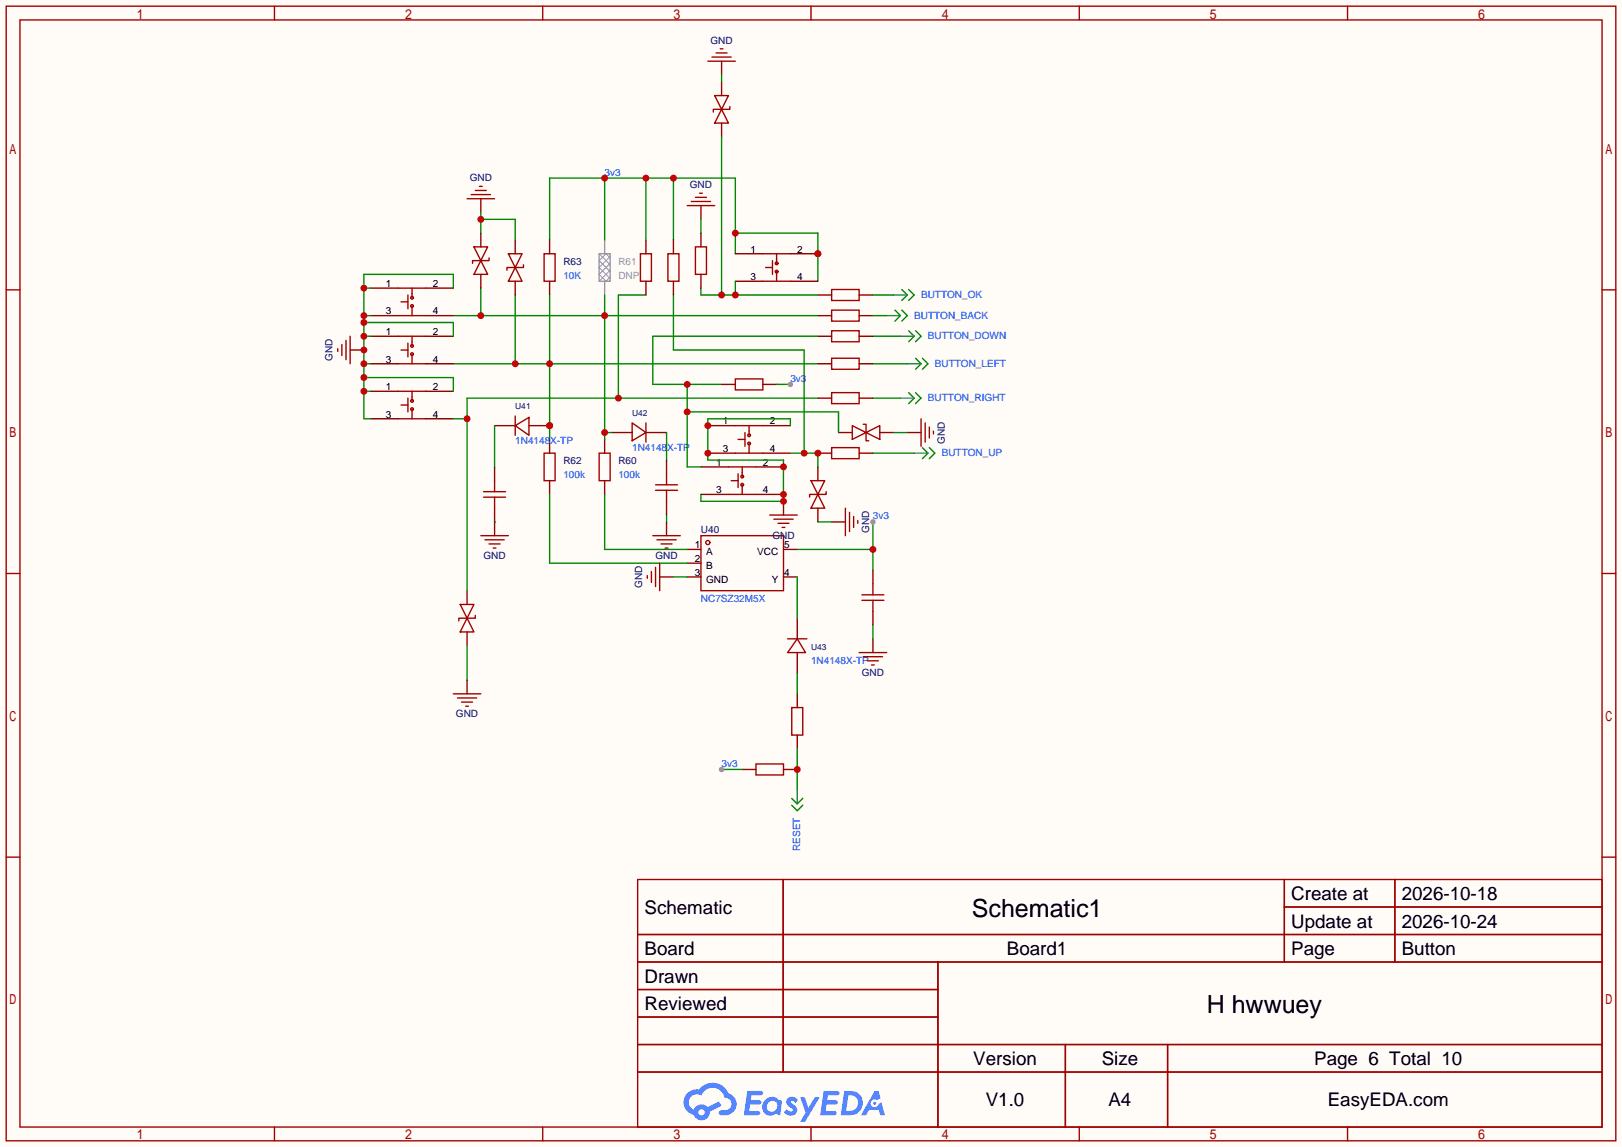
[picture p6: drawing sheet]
<svg xmlns="http://www.w3.org/2000/svg" width="299mm" height="212mm" viewBox="0 0 299 212" stroke-linecap="round" stroke-linejoin="round" font-family="sans-serif">
<path d="M0 0h299.5v211.8h-299.5z" fill="#fffcf7"/>
<g fill="none" stroke="#a10000" stroke-width=".25">
<path d="M1.1 1.1h297.2v209.6h-297.2zM3.7 3.7h292.1v204.5h-292.1zM50.7 1.1v2.6M100.2 1.1v2.6M149.7 1.1v2.6M199.3 1.1v2.6M248.8 1.1v2.6M1.1 53.5h2.6M295.8 53.5h2.5M1.1 105.9h2.6M295.8 105.9h2.5M1.1 158.3h2.6"/>
<path d="M295.8 158.3h2.5M117.7 162.4h178.1v45.8h-178.1zM117.7 172.6h178.1M117.7 177.7h178.1M144.6 162.4v35.6M173.2 177.7v30.5M237.1 162.4v15.3M237.1 167.5h58.7M257.5 162.4v15.3M117.7 182.8h55.5M117.7 192.9h178.1M117.7 187.8h55.5"/>
<path d="M117.7 198h178.1M196.7 192.9v15.3M215.6 192.9v15.3M50.7 208.2v2.5M100.2 208.2v2.5M149.7 208.2v2.5M199.3 208.2v2.5M248.8 208.2v2.5"/>
</g>
<g fill="#5487ff">
<path d="M145.5 202.8a1.3 1.3 0 0 1 1.8 .3l-.4 .6a.54 .54 0 0 0-.9-.2l.1 .2a1.58 1.58 0 0 1 1.1 1.6 1.43 1.43 0 0 1-2.5 .1l.5-.6a.64 .64 0 0 0 .5 .5 .64 .64 0 0 0 .7-.3l-.2-.2a1.6 1.6 0 0 1-1-1.6z"/>
<path d="M147.7 202.7h.9l.7 1.9 1.1-1.9h.9l-2.7 4.5h-.9l1-1.7z"/>
<path d="M138 201.5h1.6a1.31 1.31 0 0 1 1.2 .2 .4 .4 0 0 1-.3 .6h-1.8l-.1 .9h1.6a.4 .4 0 0 1 .4 .4 .4 .4 0 0 1-.4 .4h-1.7l-.2 1.2h.8a1.23 1.23 0 0 1 1.2 .2 .39 .39 0 0 1-.3 .6h-2.7z"/>
<path d="M152.1 201.5h1.6a1.32 1.32 0 0 1 1.3 .2 .39 .39 0 0 1-.4 .6h-1.7l-.2 .9h1.7a.4 .4 0 0 1 .3 .4 .4 .4 0 0 1-.4 .4h-1.7l-.2 1.2h.8a1.23 1.23 0 0 1 1.2 .2 .39 .39 0 0 1-.3 .6h-2.7z"/>
<path d="M161.5 201.5h.7l.4 1.3-.7 .4a.75 .75 0 0 0-1.1 .3 .75 .75 0 0 0 .5 1 .75 .75 0 0 0 .9-.6l.6-.3 .6 2.4h-.9l-.2-1h-1.9l-.5 1h-.9z"/>
<path d="M155.9 201.5l-.7 4.5h1.5a2.27 2.27 0 0 0 2.6-2.3 2.27 2.27 0 0 0-2.7-2.2zM156.6 202.3a1.5 1.5 0 0 1 1.8 1.5 1.5 1.5 0 0 1-1.9 1.4h-.3z"/>
<path d="M141.3 203.1a1.62 1.62 0 0 0-.4 2.1 1.62 1.62 0 0 0 2 .7l.4-.3 .3 .3 .5 .1 .3-2.5-.2-.3h-.4a1.58 1.58 0 0 0-2.5-.1zM141.9 203.6a.99 .99 0 0 1 1.6 .3 .99 .99 0 0 1-.9 1.4 .94 .94 0 0 1-1-.5 .94 .94 0 0 1 .3-1.2z"/>
<path d="M126.9 201.9a2.37 2.37 0 0 0 1.2 4 1.54 1.54 0 0 0 1.7 1 1.54 1.54 0 0 0 1.3-1.6l2.1-1.1-.5-.8-2 1.1a1.57 1.57 0 0 0-2.6 .4 1.5 1.5 0 0 1-.8-2.1 1.5 1.5 0 0 1 2.2-.5 2.23 2.23 0 0 1 2.3-1.4 2.23 2.23 0 0 1 2 1.8 1.16 1.16 0 0 1 1.2 1.1 1.16 1.16 0 0 1-1 1.3h-.7a.47 .47 0 0 0-.6 .3 .47 .47 0 0 0 .4 .6 2.23 2.23 0 0 0 2.3-.7 2.23 2.23 0 0 0 .4-2.3 2.16 2.16 0 0 0-1.3-1.1 3.2 3.2 0 0 0-5.4-.7l-1.2 .1zM129 205.4a.58 .58 0 0 1 1.1 0 .58 .58 0 0 1-1.1 0z"/>
<circle cx="161.5" cy="203.8" r=".28"/>
</g>
<g fill="none" stroke="#a10000" stroke-width=".25">
<path d="M100.5 83.7h2v5.1h-2zM110.6 83.7h2v5.1h-2zM129.4 98.9h15.3v10.2h-15.3z"/>
<circle cx="130.7" cy="100.2" r=".38"/>
</g>
<path d="M101.5 81.2v2.5M101.5 88.8v2.5M111.6 81.2v2.5M111.6 88.8v2.5M126.9 101.5h2.5M126.9 104h2.5M126.9 106.6h2.5M144.7 101.5h2.5M144.7 106.6h2.5" fill="none" stroke="#870000" stroke-width=".25"/>
<path d="M111.6 32.9v11.4M119.3 32.9v11.4M124.3 32.9v11.4M101.5 44.3v-11.4h34.3v14M135.8 43.1h15.2v8.8M111.6 91.3v10.2h15.3" fill="none" stroke="#008700" stroke-width=".25"/>
<path d="M110.6 46.9l2 2M112.6 47.6l-.7-.7-1.3 1.2 2 2.1M112.6 47.4l-2 2 2 2M112.6 48.6l-2 2.1 1.3 1.2 .7-.7M112.6 49.9l-2 2" fill="none" stroke="#999" stroke-width=".18"/>
<path d="M110.6 46.9h2v5h-2zM111.6 44.3v2.6M111.6 51.9v2.6" fill="none" stroke="#999" stroke-width=".25"/>
<g fill="#c00">
<circle cx="111.6" cy="32.9" r=".63"/>
<circle cx="119.3" cy="32.9" r=".63"/>
<circle cx="124.3" cy="32.9" r=".63"/>
<circle cx="135.8" cy="43.1" r=".63"/>
<circle cx="151" cy="46.9" r=".63"/>
</g>
<path d="M95.1 54.5v12.7M101.5 54.5v26.7M83.7 67.2h67.3M101.5 91.3v12.7h25.4" fill="none" stroke="#008700" stroke-width=".25"/>
<path d="M100.5 46.9h2v5h-2z" fill="none" stroke="#a10000" stroke-width=".25"/>
<path d="M101.5 44.3v2.6M101.5 51.9v2.6" fill="none" stroke="#870000" stroke-width=".25"/>
<g fill="#c00">
<circle cx="101.5" cy="67.2" r=".63"/>
<circle cx="101.5" cy="78.6" r=".63"/>
<circle cx="95.1" cy="67.2" r=".63"/>
</g>
<path d="M95.1 78.6l2.6-1.5v3.3zM95.1 76.8v3.6" fill="none" stroke="#a10000" stroke-width=".25"/>
<path d="M91.3 78.6h3.8M97.7 78.6h3.8" fill="none" stroke="#870000" stroke-width=".25"/>
<circle cx="101.5" cy="78.6" r=".63" fill="#c00"/>
<g fill="none" stroke="#a10000" stroke-width=".25">
<path d="M116.7 78.1l2.6 1.8-2.6 1.5zM119.3 78.1v3.6M88.8 98.9h5.1M89.3 91.8h4M89.3 90.8h4M89.5 99.7h3.6M91.3 88.8v2M91.3 91.8v2.1M120.5 98.9h5.1M121 90.6h4.1M121 89.5h4.1M121.3 99.7h3.5"/>
<path d="M123.1 87.5v2M123.1 90.6v2M90.3 100.5h2M91.1 101.2h.5M119.5 106.3v.5M120.3 105.5v2.1M121 104.8v3.5M121.8 104v5.1M122 100.5h2.1M122.8 101.2h.5M145.4 118h3.6M147.2 118l1.5 2.5h-3.3z"/>
</g>
<path d="M112.9 79.9h3.8M119.3 79.9h3.8M91.3 86.2v2.6M91.3 93.9v5M123.1 85v2.5M123.1 92.6v2.5M123.1 96.4v2.5M121.8 106.6h2.5M147.2 114.2v3.8M147.2 120.5v3.8" fill="none" stroke="#870000" stroke-width=".25"/>
<path d="M91.3 78.6v7.6M123.1 79.9v5.1M91.3 96.4h.1M123.1 95.1v1.3M161.2 96.4v8.9M124.3 106.6h2.6M147.2 101.5h14" fill="none" stroke="#008700" stroke-width=".25"/>
<circle cx="161.2" cy="101.5" r=".63" fill="#c00"/>
<circle cx="161.2" cy="96.4" r=".51" fill="#999"/>
<path d="M161.2 105.3v2.5M161.2 112.9v2.5M161.2 118v2.5M147.2 128.1v2.6M147.2 135.8v2.5M144.7 142.1h2.5" fill="none" stroke="#870000" stroke-width=".25"/>
<path d="M159.1 109.9h4.1M159.1 110.9h4.1M161.2 107.8v2.1M161.2 110.9v2M146.2 130.7h2v5.1h-2zM158.6 120.5h5.1M159.4 121.3h3.5M160.1 122h2.1M160.9 122.8h.5M139.6 141.1h5.1v2h-5.1z" fill="none" stroke="#a10000" stroke-width=".25"/>
<path d="M147.2 106.6v7.6M161.2 115.4v2.6M147.2 124.3v3.8M147.2 138.3v7.6" fill="none" stroke="#008700" stroke-width=".25"/>
<path d="M146.2 148.7l1 1 1-1M146.2 147.4l1 1.1 1-1.1" fill="none" stroke="#008000" stroke-width=".25"/>
<path d="M147.2 145.9v2.6" fill="none" stroke="#008080" stroke-width=".25"/>
<circle cx="147.2" cy="142.1" r=".63" fill="#c00"/>
<path d="M137 142.1h2.6" fill="none" stroke="#870000" stroke-width=".25"/>
<path d="M133.2 142.1h3.8" fill="none" stroke="#008700" stroke-width=".25"/>
<circle cx="133.2" cy="142.1" r=".51" fill="#999"/>
<path d="M153.5 53.5h5.1v2h-5.1zM153.5 57.3h5.1v2h-5.1zM153.5 61.1h5.1v2h-5.1zM153.5 72.5h5.1v2h-5.1zM153.5 66.2h5.1v2h-5.1zM153.5 82.7h5.1v2h-5.1z" fill="none" stroke="#a10000" stroke-width=".25"/>
<path d="M151 54.5h2.5M151 58.3h2.5M158.6 54.5h2.6M158.6 58.3h2.6M151 62.1h2.5M151 73.5h2.5M151 67.2h2.5M158.6 62.1h2.6M158.6 73.5h2.6M158.6 67.2h2.6M151 83.7h2.5M158.6 83.7h2.6" fill="none" stroke="#870000" stroke-width=".25"/>
<path d="M83.7 58.3h67.3M88.8 53.2v5.1M111.6 54.5v26.7M111.6 79.9h1.3" fill="none" stroke="#008700" stroke-width=".25"/>
<g fill="#c00">
<circle cx="111.6" cy="58.3" r=".63"/>
<circle cx="111.6" cy="79.9" r=".63"/>
<circle cx="88.8" cy="58.3" r=".63"/>
</g>
<path d="M165.2 57.3l1 1-1 1M166.5 57.3l1 1-1 1" fill="none" stroke="#008000" stroke-width=".25"/>
<path d="M163.7 58.3h2.5" fill="none" stroke="#008080" stroke-width=".25"/>
<path d="M161.2 58.3h2.5" fill="none" stroke="#008700" stroke-width=".25"/>
<g fill="none" stroke="#a10000" stroke-width=".25">
<path d="M73.5 53.2h5.1M73.5 58.3h5.1M74 55.8h1.3M75.3 54.5v2.5M76.1 53.2v1.8M76.1 56.5v1.8M140.8 46.9h5.1M140.8 51.9h5.1M143.4 46.9v1.7M143.4 50.2v1.7M135.8 78.6h5M137.5 79.9v2.5"/>
<path d="M138.3 78.6v1.8M134.5 86.2h5.1M134.5 91.3h5.1M135 88.8h1.3M135.8 83.7h5M136.3 81.2h1.2M136.3 87.5v2.5M137 86.2v1.8M137 89.5v1.8M138.3 81.9v1.8"/>
<circle cx="76.1" cy="56.5" r=".25"/>
<circle cx="76.1" cy="55" r=".25"/>
<circle cx="137" cy="88" r=".25"/>
<circle cx="137" cy="89.5" r=".25"/>
<circle cx="138.3" cy="80.4" r=".25"/>
<circle cx="138.3" cy="81.9" r=".25"/>
</g>
<g fill="none" stroke="#870000" stroke-width=".25">
<path d="M68.5 53.2h5M68.5 58.3h5M78.6 53.2h5.1M78.6 58.3h5.1M135.8 46.9h5M135.8 51.9h5M145.9 46.9h5.1M130.7 78.6h5.1M140.8 78.6h5.1M129.4 86.2h5.1M129.4 91.3h5.1M130.7 83.7h5.1"/>
<path d="M139.6 86.2h5.1M139.6 91.3h5.1M140.8 83.7h5.1"/>
</g>
<circle cx="151" cy="46.9" r=".63" fill="#c00"/>
<g fill="none" stroke="#870000" stroke-width=".25">
<path d="M133.2 15.1v2.6M88.8 36.7v2.5M133.2 22.7v2.6M88.8 43.1v2.5M88.8 50.7v2.5M95.1 44.3v2.6M95.1 51.9v2.6M145.9 51.9h5.1M68.5 72.3h5M68.5 77.3h5M68.5 62.1h5M68.5 67.2h5"/>
<path d="M78.6 72.3h5.1M78.6 77.3h5.1M78.6 62.1h5.1M78.6 67.2h5.1M154.8 79.9h2.6M162.4 79.9h2.6M151 86.2v2.6M151 93.9v2.5M86.2 109.1v2.5M86.2 116.7v2.6"/>
</g>
<g fill="none" stroke="#a10000" stroke-width=".25">
<path d="M132 17.7h2.5l-1.3 2.5zM134.7 19.7v.5h-3v.5M86.2 36.7h5.1M87 35.9h3.6M87.8 35.2h2M88.5 34.4h.5M133.2 20.2l1.3 2.5h-2.5zM87.5 45.6h2.5l-1.2 2.5zM88.8 48.1l1.2 2.6h-2.5zM90.3 47.6v.5h-3.1v.5M93.9 46.9h2.5l-1.3 2.5zM95.1 49.4l1.3 2.5h-2.5z"/>
<path d="M96.6 48.9v.5h-3v.5M141.4 49.4h1.2M142.6 48.1v2.6M73.5 72.3h5.1M73.5 77.3h5.1M73.5 62.1h5.1M73.5 67.2h5.1M74 74.8h1.3M74 64.6h1.3M75.3 63.4v2.5M75.3 73.5v2.6M76.1 62.1v1.8"/>
<path d="M76.1 65.4v1.8M76.1 72.3v1.7M76.1 75.6v1.7M157.4 78.6l2.5 1.3-2.5 1.3zM159.4 78.4h.5v3h.5M159.9 79.9l2.5-1.3v2.6zM149.7 88.8h2.6l-1.3 2.5zM151 91.3l1.3 2.6h-2.6zM152.5 90.8v.5h-3v.5M85 111.6h2.5l-1.3 2.6zM86.2 114.2l1.3 2.5h-2.5zM87.8 113.7v.5h-3.1v.5"/>
<circle cx="143.4" cy="50.2" r=".25"/>
<circle cx="143.4" cy="48.6" r=".25"/>
<circle cx="76.1" cy="75.6" r=".25"/>
<circle cx="76.1" cy="74" r=".25"/>
<circle cx="76.1" cy="63.9" r=".25"/>
<circle cx="76.1" cy="65.4" r=".25"/>
</g>
<path d="M88.8 39.2v3.9M88.8 40.5h6.3v3.8" fill="none" stroke="#008700" stroke-width=".25"/>
<circle cx="88.8" cy="40.5" r=".63" fill="#c00"/>
<path d="M169 66.2l1.1 1-1.1 1M170.3 66.2l1 1-1 1" fill="none" stroke="#008000" stroke-width=".25"/>
<path d="M167.5 67.2h2.6" fill="none" stroke="#008080" stroke-width=".25"/>
<path d="M119.3 54.5h-5.1v19M83.7 77.3h2.5M151 73.5h-64.8v35.6M161.2 67.2h6.3M86.2 119.3v6.3" fill="none" stroke="#008700" stroke-width=".25"/>
<path d="M86.2 125.6v2.5" fill="none" stroke="#870000" stroke-width=".25"/>
<path d="M83.7 128.1h5.1M84.5 128.9h3.5M85.2 129.7h2M86 130.4h.5" fill="none" stroke="#a10000" stroke-width=".25"/>
<g fill="#c00">
<circle cx="86.2" cy="77.3" r=".63"/>
<circle cx="114.2" cy="73.5" r=".63"/>
</g>
<path d="M167.8 72.5l1 1-1 1M169 72.5l1.1 1-1.1 1" fill="none" stroke="#008000" stroke-width=".25"/>
<path d="M166.2 73.5h2.6" fill="none" stroke="#008080" stroke-width=".25"/>
<path d="M133.2 25.3v29.2M129.4 53.2v1.3h21.6M135.8 51.9v2.6M161.2 73.5h5" fill="none" stroke="#008700" stroke-width=".25"/>
<path d="M118.2 46.9h2.1v5h-2.1z" fill="none" stroke="#a10000" stroke-width=".25"/>
<path d="M119.3 44.3v2.6M119.3 51.9v2.6" fill="none" stroke="#870000" stroke-width=".25"/>
<g fill="#c00">
<circle cx="135.8" cy="54.5" r=".63"/>
<circle cx="133.2" cy="54.5" r=".63"/>
</g>
<path d="M166.5 53.5l1 1-1 1M167.8 53.5l1 1-1 1M170.3 82.7l1 1-1 1M171.6 82.7l1 1-1 1" fill="none" stroke="#008000" stroke-width=".25"/>
<path d="M165 54.5h2.5M168.8 83.7h2.5" fill="none" stroke="#008080" stroke-width=".25"/>
<path d="M133.2 13.8v1.3M124.3 54.5v10.1h24.2v19.1M129.4 40.5v2.6M161.2 54.5h3.8M145.9 83.7h5.1v2.5M161.2 83.7h7.6" fill="none" stroke="#008700" stroke-width=".25"/>
<path d="M130.7 11.3h5.1M131.4 10.5h3.6M132.2 9.8h2M133 9h.5M126.9 38h5.1M127.6 37.2h3.6M128.4 36.4h2M129.2 35.7h.5M123.3 46.9h2v5h-2zM128.4 45.6h2v5.1h-2z" fill="none" stroke="#a10000" stroke-width=".25"/>
<path d="M133.2 11.3v2.5M129.4 38v2.5M124.3 44.3v2.6M124.3 51.9v2.6M129.4 43.1v2.5M129.4 50.7v2.5" fill="none" stroke="#870000" stroke-width=".25"/>
<g fill="#c00">
<circle cx="148.5" cy="83.7" r=".63"/>
<circle cx="151" cy="83.7" r=".63"/>
</g>
<path d="M153.5 96.4h2.6" fill="none" stroke="#870000" stroke-width=".25"/>
<path d="M156.1 93.9v5M156.8 94.6v3.6M157.6 95.4v2M158.4 96.1v.5" fill="none" stroke="#a10000" stroke-width=".25"/>
<path d="M126.9 71v15.2h2.5M126.9 76.1h27.9v3.8M151 62.1h-30.5v8.9h12.7M161.2 62.1h5M151 96.4h2.5" fill="none" stroke="#008700" stroke-width=".25"/>
<path d="M167.8 61.1l1 1-1 1M169 61.1l1.1 1-1.1 1" fill="none" stroke="#008000" stroke-width=".25"/>
<path d="M166.2 62.1h2.6" fill="none" stroke="#008080" stroke-width=".25"/>
<g fill="#c00">
<circle cx="126.9" cy="76.1" r=".63"/>
<circle cx="126.9" cy="71" r=".63"/>
</g>
<path d="M135.8 70h5v2h-5z" fill="none" stroke="#a10000" stroke-width=".25"/>
<path d="M133.2 71h2.6M140.8 71h2.6" fill="none" stroke="#870000" stroke-width=".25"/>
<path d="M143.4 71h2.5" fill="none" stroke="#008700" stroke-width=".25"/>
<circle cx="145.9" cy="71" r=".51" fill="#999"/>
<path d="M167.5 79.9h2.6M144.7 92.6v2.5" fill="none" stroke="#870000" stroke-width=".25"/>
<path d="M170.1 77.3v5.1M170.8 78.1v3.6M171.6 78.9v2M172.3 79.6v.5M142.1 95.1h5.1M142.9 95.9h3.5M143.6 96.6h2.1M144.4 97.4h.5" fill="none" stroke="#a10000" stroke-width=".25"/>
<path d="M145.9 78.6v-1.3h-15.2v7.7h14v7.6h-15.3v-1.3M165 79.9h2.5" fill="none" stroke="#008700" stroke-width=".25"/>
<g fill="#c00">
<circle cx="144.7" cy="91.3" r=".63"/>
<circle cx="144.7" cy="92.6" r=".63"/>
<circle cx="144.7" cy="86.2" r=".63"/>
<circle cx="130.7" cy="83.7" r=".63"/>
<circle cx="130.7" cy="78.6" r=".63"/>
</g>
<path d="M64.6 64.6h2.6" fill="none" stroke="#870000" stroke-width=".25"/>
<path d="M62.4 64.4v.5M63.1 63.6v2.1M63.9 62.9v3.5M64.6 62.1v5.1" fill="none" stroke="#a10000" stroke-width=".25"/>
<path d="M67.2 59.6h16.5v2.5M67.2 58.3h1.3M67.2 53.2h1.3M83.7 53.2v-2.5h-16.5v26.6h1.3M67.2 67.2h1.3M67.2 62.1h1.3M67.2 69.7h16.5v2.6M67.2 72.3h1.3" fill="none" stroke="#008700" stroke-width=".25"/>
<g fill="#c00">
<circle cx="67.2" cy="67.2" r=".63"/>
<circle cx="67.2" cy="64.6" r=".63"/>
<circle cx="67.2" cy="62.1" r=".63"/>
<circle cx="67.2" cy="59.6" r=".63"/>
<circle cx="67.2" cy="58.3" r=".63"/>
<circle cx="67.2" cy="53.2" r=".63"/>
<circle cx="67.2" cy="69.7" r=".63"/>
<circle cx="67.2" cy="72.3" r=".63"/>
</g>
<g font-size="4.6">
<text x="179.4" y="169.4">Schematic1</text>
<text x="222.8" y="187.1">H hwwuey</text>
</g>
<g font-size="3.5">
<text x="238.4" y="166.2">Create at</text>
<text x="258.8" y="166.2">2026-10-18</text>
<text x="119" y="168.8">Schematic</text>
<text x="238.4" y="171.3">Update at</text>
<text x="258.8" y="171.3">2026-10-24</text>
<text x="119" y="176.4">Board</text>
<text x="185.9" y="176.4">Board1</text>
<text x="238.4" y="176.4">Page</text>
<text x="258.8" y="176.4">Button</text>
<text x="119" y="181.5">Drawn</text>
<text x="119" y="186.6">Reviewed</text>
<text x="179.7" y="196.7">Version</text>
<text x="203.4" y="196.7">Size</text>
<text x="242.6" y="196.7">Page 6 Total 10</text>
<text x="182" y="204.3">V1.0</text>
<text x="204.7" y="204.3">A4</text>
<text x="245.1" y="204.3">EasyEDA.com</text>
</g>
<g font-size="1.8" fill="#000080">
<text x="131.2" y="8">GND</text>
<text x="86.7" y="33.4">GND</text>
<text x="127.4" y="34.7">GND</text>
<text x="104" y="48.9">R63</text>
<text x="61.4" y="66.7" transform="rotate(-90 61.4 66.7)">GND</text>
<text x="174.4" y="81.9" transform="rotate(-90 174.4 81.9)">GND</text>
<text x="104" y="85.8">R62</text>
<text x="114.2" y="85.8">R60</text>
<text x="129.4" y="98.5">U40</text>
<text x="142.6" y="99.5">GND</text>
<text x="160.4" y="98.4" transform="rotate(-90 160.4 98.4)">GND</text>
<text x="89.3" y="103.3">GND</text>
<text x="121" y="103.3">GND</text>
<text x="118.5" y="108.6" transform="rotate(-90 118.5 108.6)">GND</text>
<text x="159.1" y="124.9">GND</text>
<text x="84.2" y="132.5">GND</text>
</g>
<g font-size="1.8" fill="#00f">
<text x="111.6" y="32.4">3v3</text>
<text x="104" y="51.5">10K</text>
<text x="168.8" y="58.8">BUTTON_BACK</text>
<text x="170.1" y="55">BUTTON_OK</text>
<text x="171.3" y="62.7">BUTTON_DOWN</text>
<text x="145.9" y="70.5">3v3</text>
<text x="172.6" y="67.7">BUTTON_LEFT</text>
<text x="171.3" y="74.1">BUTTON_RIGHT</text>
<text x="95.1" y="82">1N4148X-TP</text>
<text x="116.7" y="83.2">1N4148X-TP</text>
<text x="104" y="88.3">100k</text>
<text x="114.2" y="88.3">100k</text>
<text x="173.9" y="84.2">BUTTON_UP</text>
<text x="161.2" y="95.9">3v3</text>
<text x="129.4" y="111.2">NC7SZ32M5X</text>
<text x="149.7" y="122.6">1N4148X-TP</text>
<text x="133.2" y="141.7">3v3</text>
<text x="147.7" y="157.2" transform="rotate(-90 147.7 157.2)">RESET</text>
</g>
<g font-size="1.8">
<text x="138.5" y="46.6">1</text>
<text x="147.2" y="46.6">2</text>
<text x="71.2" y="53">1</text>
<text x="79.9" y="53">2</text>
<text x="138.5" y="51.7">3</text>
<text x="147.2" y="51.7">4</text>
<text x="71.2" y="58.1">3</text>
<text x="79.9" y="58.1">4</text>
<text x="71.2" y="61.9">1</text>
<text x="79.9" y="61.9">2</text>
<text x="71.2" y="67">3</text>
<text x="79.9" y="67">4</text>
<text x="71.2" y="72">1</text>
<text x="71.2" y="77.1">3</text>
<text x="79.9" y="72">2</text>
<text x="79.9" y="77.1">4</text>
<text x="133.5" y="78.4">1</text>
<text x="133.5" y="83.5">3</text>
<text x="142.1" y="78.4">2</text>
<text x="142.1" y="83.5">4</text>
<text x="132.2" y="86">1</text>
<text x="140.8" y="86">2</text>
<text x="132.2" y="91.1">3</text>
<text x="140.8" y="91.1">4</text>
<text x="128.3" y="101.2">1</text>
<text x="144.8" y="101.2">5</text>
<text x="128.3" y="103.8">2</text>
<text x="128.3" y="106.3">3</text>
<text x="130.4" y="102.5">A</text>
<text x="130.4" y="105.1">B</text>
<text x="130.4" y="107.6">GND</text>
<text x="139.8" y="102.5">VCC</text>
<text x="142.5" y="107.6">Y</text>
<text x="144.8" y="106.3">4</text>
</g>
<g font-size="1.8" fill="#999">
<text x="114.2" y="48.9">R61</text>
<text x="114.2" y="51.5">DNP</text>
</g>
<g font-size="1.6" fill="#000080">
<text x="95.1" y="75.6">U41</text>
<text x="116.7" y="76.9">U42</text>
<text x="149.7" y="120.1">U43</text>
</g>
</svg>
